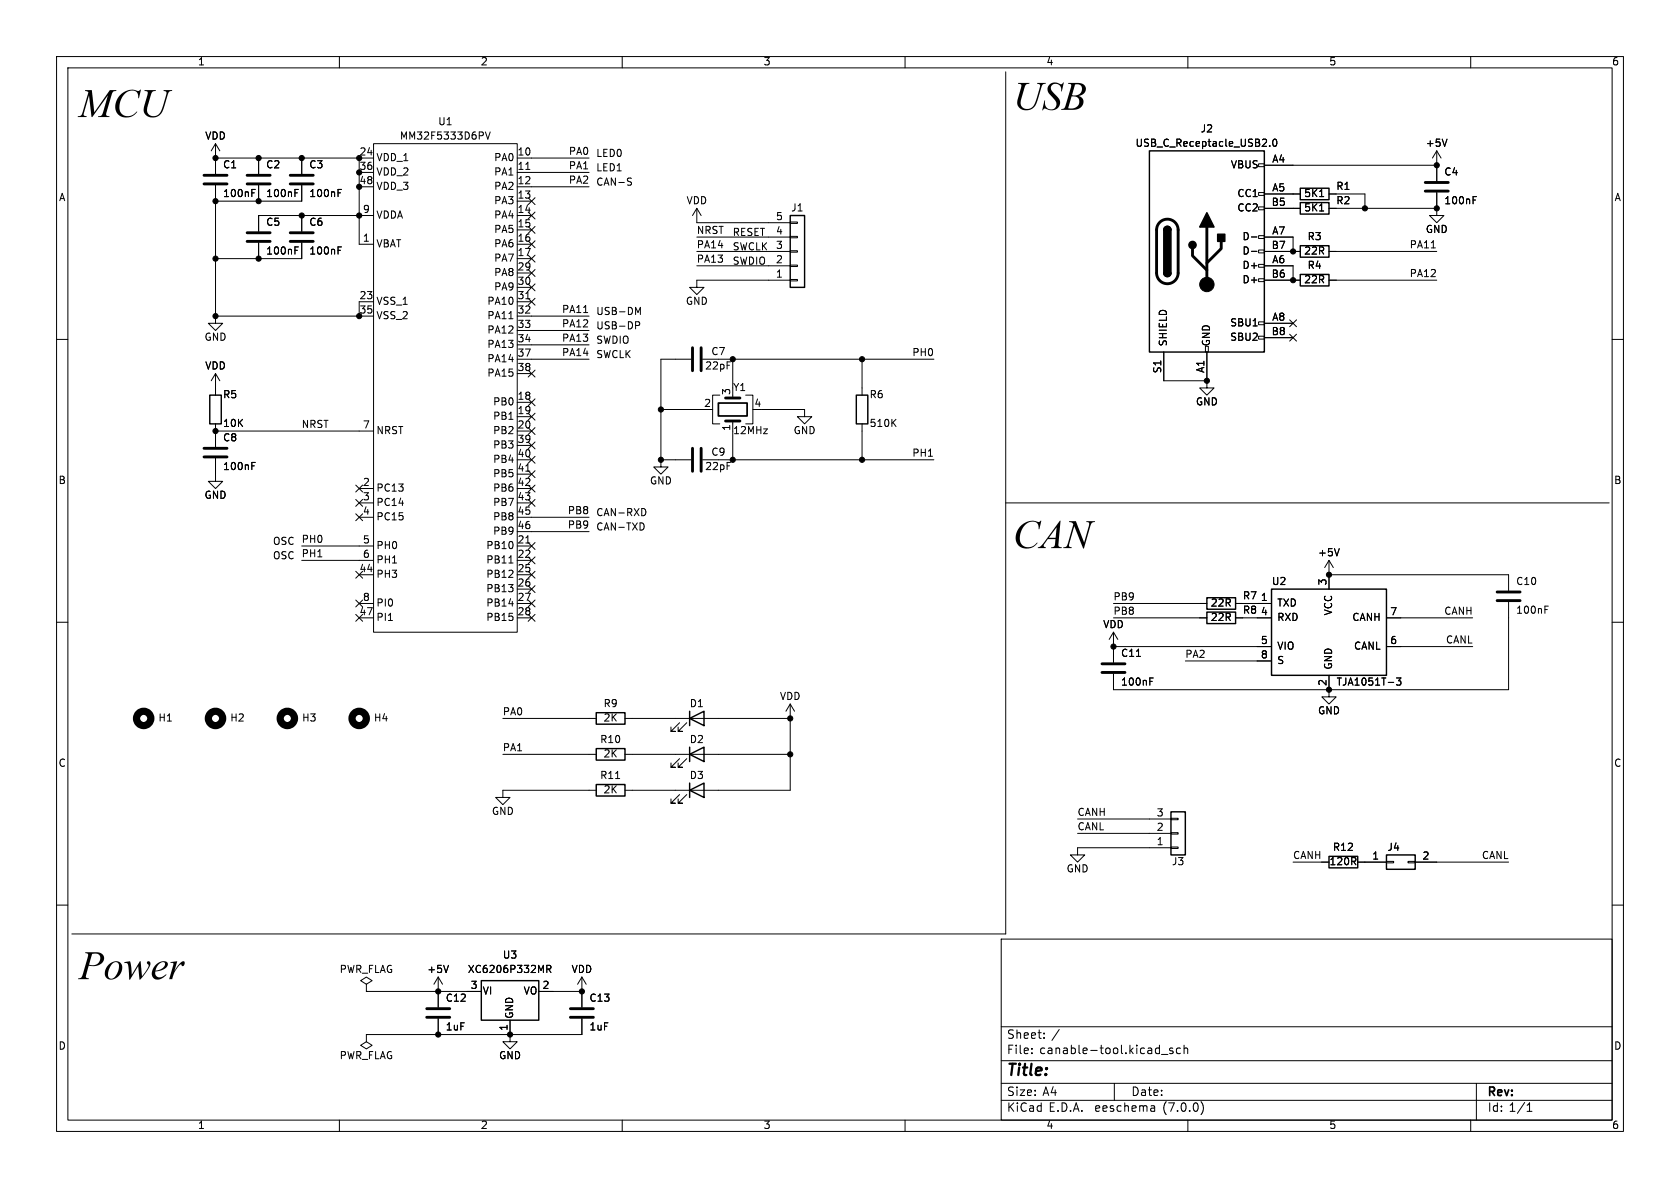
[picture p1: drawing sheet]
<svg xmlns="http://www.w3.org/2000/svg" width="297mm" height="210mm" viewBox="0 0 297 210" stroke-linecap="round" stroke-linejoin="round" font-family="sans-serif">
<g fill="none" stroke="#000" stroke-width=".18">
<path d="M10 10h277v190h-277zM12 12h273v186h-273zM60 10v2M110 10v2M160 10v2M177.8 12.7v152.4h-165.1M210 10v2M260 10v2M38.1 25.4v5.3M38.1 32.8v23.1M38.1 25.4l-.8 1.3M38.1 25.4l.8 1.3"/>
<path d="M38.1 27.9h27.9M44.5 33.5h.6M45.7 27.9v2.8M45.7 32.8v2.8M52.1 33.5h.6M53.3 27.9v2.8M53.3 32.8v2.8h-15.2M53.3 38.1v2.8M59.8 33.5h.6M63.5 27.9v15.3h2.5M63.5 30.5h2.5M63.5 33h2.5"/>
<path d="M66 25.4h25.4v86.4h-25.4zM66 38.1h-20.3v2.8M85.8 23.3l.4 1.3 .5-1.3M91.4 27.9h12.7M91.4 30.5h12.7M91.4 33h12.7M91.4 35.6h2.6M91.4 38.1h2.6M93 29.9h.7M93.4 35l1.2 1.2M93.4 37.5l1.2 1.2M94.6 35l-1.2 1.2"/>
<path d="M94.6 37.5l-1.2 1.2M111.2 31.5h.4M111.4 32.1l.2 .3-.2 .3M123.2 36.8v2.6h16.5M123.2 36.8l-.8 1.3M123.2 36.8l.8 1.3M139.7 39.2h1.3v.3h-1.3zM222.5 36.6h1v.5h-1zM222.5 34h1v.5h-1zM222.5 29h1v.5h-1zM223.5 29.2h30.5M223.5 34.3h6.4"/>
<path d="M223.5 36.8h6.4M224.5 25.7v.2M225.1 24.7l.2-.1a.68 .68 0 0 1 .4 .6 .68 .68 0 0 1-.4 .7l-.2-.2-.1-.3zM233.3 34.8h.7M233.3 37.3h.7M234.9 34.3h6.4v2.5M234.9 36.8h19.1M254 36.8v1.3h1.3l-1.3 1.3-1.3-1.3h1.3M254 26.7v5.3M254 34v2.8M254 26.7l-.8 1.2M254 26.7l.8 1.2"/>
<path d="M255.8 24.6l-.4 1.3M260.4 34.8h.6M10 60h2M38.1 55.9v1.3h1.3l-1.3 1.2-1.3-1.2h1.3M38.1 55.9h27.9M45.7 42.9v2.8M52.1 43.6h.6M53.3 42.9v2.8h-15.2M59.8 43.6h.6M66 53.3h-2.5v2.6M90 56.3h.7M91.4 43.2h2.6"/>
<path d="M91.4 40.6h2.6M91.4 45.7h2.6M91.4 53.3h2.6M91.4 48.3h2.6M91.4 50.8h2.6M91.4 55.9h12.7M91.4 58.4h12.7M93 52.8h.7M93.4 40l1.2 1.2M93.4 42.6l1.2 1.2M93.4 45.1l1.2 1.2M93.4 52.7l1.2 1.2"/>
<path d="M93.4 50.2l1.2 1.2M93.4 47.7l1.2 1.2M94.6 40l-1.2 1.2M94.6 42.6l-1.2 1.2M94.6 45.1l-1.2 1.2M94.6 52.7l-1.2 1.2M94.6 50.2l-1.2 1.2M94.6 47.7l-1.2 1.2M103.2 55.3h.7M112.4 56.9h.4l.3 .2-.1 .4h-.6M112.8 55.2l.4-.9v1.3M123.2 47h16.5"/>
<path d="M123.2 44.5h16.5M123.2 41.9h16.5M139.7 41.8h1.3v.2h-1.3zM139.7 44.3h1.3v.3h-1.3zM139.7 46.9h1.3v.2h-1.3zM139.7 49.4h1.3v.3h-1.3zM139.7 49.5h-16.5v1.3h1.3l-1.3 1.3-1.3-1.3h1.3M221.2 41.9h1M221.2 44.4h1M221.5 57.6h.8M222.5 59.4h1v.5h-1zM222.5 56.9h1v.5h-1z"/>
<path d="M222.5 49.3h1v.5h-1zM222.5 46.7h1v.5h-1zM222.5 44.2h1v.5h-1zM222.5 41.7h1v.5h-1zM223.5 49.5h6.4M223.5 47h5.1v2.5M223.5 44.5h6.4M223.5 41.9h5.1v2.6M223.5 57.2h5.1M223.5 59.7h5.1M228 56.5l1.2 1.3M228 59.1l1.2 1.2"/>
<path d="M229.2 56.5l-1.2 1.3M229.2 59.1l-1.2 1.2M234.9 49.5h19.1M234.9 44.5h19.1M253 43.8h.8M285 60h2M38.1 66v3.9M38.1 74.9v4.1M38.1 66l-.8 1.3M38.1 66l.8 1.3M38.1 76.2h27.9M90 74.1h.7"/>
<path d="M91.4 63.5h12.7M91.4 71.1h2.6M91.4 73.7h2.6M91.4 76.2h2.6M91.4 61h12.7M91.4 66h2.6M91.4 78.7h2.6M93.4 75.6l1.2 1.2M93.4 65.4l1.2 1.2M93.4 70.5l1.2 1.2M93.4 73.1l1.2 1.2M93.4 78.1l1.2 1.2"/>
<path d="M94.6 75.6l-1.2 1.2M94.6 65.4l-1.2 1.2M94.6 70.5l-1.2 1.2M94.6 73.1l-1.2 1.2M94.6 78.1l-1.2 1.2M116.8 72.4h7.7M122.2 63.5h-5.4v17.8M124.2 63.5h40.9M125.7 72.4h.3M127.3 69.9h-1.3v5h1.3M129.5 63.5v5.1M129.5 74.4v6.9"/>
<path d="M131.8 69.9h1.3v5h-1.3M134.6 72.4h7.6v1.3h1.3l-1.3 1.2-1.2-1.2h1.2M152.4 63.5v6.4M152.4 74.9v6.4M205.7 62.2v5.1h7.7M213.1 61.2h.5v1h-.5zM213.4 67.3v1.3h1.2l-1.2 1.3-1.3-1.3h1.3M213.4 62.2v5.1M38.1 81v4.1h1.3l-1.3 1.3-1.3-1.3h1.3M44.5 81.7h.6M53.3 96.5h12.7M53.3 99.1h12.7"/>
<path d="M62.9 85.8l1.2 1.2M62.9 88.3l1.2 1.2M62.9 90.8l1.2 1.2M63.5 86.4h2.5M63.5 88.9h2.5M63.5 91.4h2.5M64.1 85.8l-1.2 1.2M64.1 88.3l-1.2 1.2M64.1 90.8l-1.2 1.2M90 99.5h.7M91.4 81.3h2.6M91.4 86.4h2.6"/>
<path d="M91.4 96.5h2.6M91.4 99.1h2.6M91.4 88.9h2.6M91.4 91.4h12.7M91.4 83.8h2.6M91.4 94h12.7M93 96h.7M93 83.3h.7M93.4 95.9l1.2 1.2M93.4 88.3l1.2 1.2M93.4 83.2l1.2 1.2M93.4 85.8l1.2 1.2"/>
<path d="M93.4 80.7l1.2 1.2M93.4 98.5l1.2 1.2M94.6 95.9l-1.2 1.2M94.6 88.3l-1.2 1.2M94.6 83.2l-1.2 1.2M94.6 85.8l-1.2 1.2M94.6 80.7l-1.2 1.2M94.6 98.5l-1.2 1.2M113.8 92.6l.1 .4-.1 .5M113.9 90l.3 .4-.3 .7M116.8 81.3v1.3h1.3l-1.3 1.2-1.2-1.2h1.2M116.8 81.3h5.4"/>
<path d="M124.2 81.3h40.9M177.8 88.9h106.7M234.9 99.1v5M234.9 99.1l-.7 1.2M234.9 99.1l.8 1.2M236.8 97l-.5 1.3M10 110h2M62.9 108.6l1.2 1.2M62.9 101l1.2 1.2M62.9 106.1l1.2 1.2M63.5 106.7h2.5M63.5 109.2h2.5"/>
<path d="M63.5 101.6h2.5M64.1 106.1l-1.2 1.2M64.1 108.6l-1.2 1.2M64.1 101l-1.2 1.2M90 106.7h.8M91.4 106.7h2.6M91.4 109.2h2.6M91.4 101.6h2.6M91.4 104.1h2.6M93.4 103.5l1.2 1.2M93.4 106.1l1.2 1.2M93.4 108.6l1.2 1.2"/>
<path d="M93.4 101l1.2 1.2M94.6 103.5l-1.2 1.2M94.6 106.1l-1.2 1.2M94.6 108.6l-1.2 1.2M94.6 101l-1.2 1.2M196.8 111.8v5.3M196.8 111.8l-.7 1.2M196.8 111.8l.8 1.2M196.8 106.7h16.6M196.8 109.2h16.6M196.8 114.3h28M203.3 119.8h.6"/>
<path d="M209.5 116.8h15.3M218.4 106.7h1.3M218.4 109.2h1.3M222.2 106.7h2.6M222.2 109.2h2.6M234.9 119.4v3.8h1.3l-1.3 1.3-1.2-1.3h1.2M234.9 101.6h31.8v2.8M245.1 109.2h15.2M245.1 114.3h15.2M246.9 119.8h.8l-.5 .5 .4 .2v.5l-.2 .1-.5-.1M266.7 106.4v15.5h-69.9v-2.8M273.1 107.1h.6"/>
<path d="M285 110h2M88.9 127h16.5M88.9 133.4h16.5M105.4 139.7h-16.5v1.3h1.3l-1.3 1.2-1.3-1.2h1.3M110.5 127h29.2M110.5 133.4h29.2M120.1 127.8l-1.5 1.5h.8h-.8v-.8M120.1 134.1l-1.5 1.5h.8h-.8v-.7M121.4 127.8l-1.5 1.5h.7h-.7v-.8M121.4 134.1l-1.5 1.5h.7h-.7v-.7M139.7 124.5v15.2h-29.2M139.7 124.5l-.8 1.2"/>
<path d="M139.7 124.5l.8 1.2M10 160h2M120.1 140.5l-1.5 1.5h.8h-.8v-.8M121.4 140.5l-1.5 1.5h.7h-.7v-.8M190.5 147.3h16.5M190.5 144.8h16.5M207 144.7h1.3v.2h-1.3zM207 147.2h1.3v.2h-1.3zM207 149.7h1.3v.3h-1.3zM207 149.9h-16.5v1.2h1.3l-1.3 1.3-1.3-1.3h1.3M228.6 152.4h6.3M240 152.4h5.1"/>
<path d="M245.1 152.3h1.3v.2h-1.3zM248.9 152.3h1.3v.2h-1.3zM250.2 152.4h16.5M285 160h2M64.8 174l1-.6-1-.7-1 .7 1 .6v1.3M64.8 175.3h.1M64.8 175.3h20.3M77.5 172.7v5.4M77.5 172.7l-.8 1.3M77.5 172.7l.7 1.3M79.3 170.6l-.4 1.3M95.2 175.3h7.7"/>
<path d="M96.7 171.3h.6l.1-.2-.1-.3-.6-.2v1.3M97 171.3l.4 .6M102.9 172.7v5.4M102.9 172.7l-.8 1.3M102.9 172.7l.7 1.3M177 166h108v32h-108zM60 198v2M64.8 182.9v1.3l1 .6-1 .6-1-.6 1-.6M64.8 182.9h.1M77.5 180.1v2.8M90.2 180.3v3.9h1.2l-1.2 1.2-1.3-1.2h1.3M102.9 180.1v2.8h-38.1"/>
<path d="M110 198v2M160 198v2M177 194.5h108M177 191.5h108M177 187.5h108M177 181.5h108M182.4 186.1v.2M182.4 185.3v.2M184.6 183.4v.2M184.6 182.6v.2M197 191.5v3M203.9 195.5l.2 .2v.8"/>
<path d="M204.1 196.4l-.5 .1M204.1 195.8l-.5 .1M205.3 186.4h1.2M207.3 185.3h-.3l-.2 .2v.2l.5 .1v.4h-.5M208.7 185.3h-.4l-.3 .2v.5l.1 .2h.6M209.3 185.4l.2-.1h.4l.1 1M209.3 184.8v1.5M210 198v2M212.3 194.7a1.72 1.72 0 0 1 0 2.3M260 198v2M261 191.5v6.5M270 196.5h.8"/>
<path d="M270 195.4l.4-.4v1.5"/>
</g>
<g fill="none" stroke="#000" stroke-width=".25">
<path d="M139.7 38.1h2.5v12.7h-2.5zM203.2 26.7h20.3v35.5h-20.3zM229.9 33.3h5v2h-5zM229.9 35.8h5v2h-5zM205.7 48.3a.64 .64 0 0 0 .7 .6 .64 .64 0 0 0 .6-.6M205.7 40.6a.64 .64 0 0 1 .7-.6 .64 .64 0 0 1 .6 .6M229.9 43.4h5v2.1h-5zM229.9 48.5h5v2h-5zM37.1 69.9h2v5h-2zM151.4 69.9h2v5h-2zM213.4 105.7h5v2h-5zM213.4 108.2h5v2h-5z"/>
<path d="M224.8 104.1h20.3v15.3h-20.3zM105.4 138.7h5.1v2h-5.1zM105.4 126h5.1v2h-5.1zM105.4 132.3h5.1v2.1h-5.1zM121.9 139.7l2.6-1.3v2.6zM121.9 127l2.6-1.3v2.6zM121.9 133.4l2.6-1.3v2.5zM121.9 125.7v2.6M121.9 132.1v2.5M121.9 138.4v2.6M207 143.5h2.5v7.6h-2.5zM234.9 151.4h5.1v2h-5.1z"/>
<path d="M245.1 151.1h5.1v2.6h-5.1zM85.1 173.4h10.1v6.9h-10.1z"/>
</g>
<g fill="none" stroke="#000" stroke-width=".51">
<path d="M36.1 32.5h4M36.1 31h4M43.7 32.5h4.1M43.7 31h4.1M51.3 32.5h4.1M51.3 31h4.1M205 39.3a1.9 1.9 0 0 1 2.1-.4 1.9 1.9 0 0 1 1.2 1.7v7.7a1.91 1.91 0 0 1-1.9 1.9 1.91 1.91 0 0 1-1.9-1.9v-7.8l.2-.7zM252 33.8h4M252 32.3h4M43.7 42.7h4.1M43.7 41.1h4.1M51.3 42.7h4.1"/>
<path d="M51.3 41.1h4.1M210.8 43.9v1.3l2.6 2.6M213.4 40.1v10.2M215.9 42.7v1.2l-2.5 2.6M36.1 79.2h4M122.4 61.5v4M122.4 79.2v4.1M124 61.5v4M124 79.2v4.1M128.3 74.4h2.5M128.3 70.4h2.5M36.1 80.8h4"/>
<path d="M194.8 118.9h4.1M194.8 117.3h4.1M264.7 106.2h4M264.7 104.6h4M75.4 179.8h4.1M75.4 178.3h4.1M100.8 179.8h4.1M100.8 178.3h4.1"/>
</g>
<g fill="#000" stroke="#000" stroke-width=".25">
<path d="M205.7 40.6h1.3v7.7h-1.3zM205.9 40.2a.64 .64 0 0 1 .7-.1 .64 .64 0 0 1 .4 .5h-1.3zM205.7 48.3h1.3a.64 .64 0 0 1-.6 .6 .64 .64 0 0 1-.7-.6zM213.4 37.6l1.2 2.5h-2.5zM215.3 41.4h1.2v1.3h-1.2z"/>
<circle cx="210.8" cy="43.3" r=".63"/>
</g>
<g fill="#000" stroke="#000" stroke-width=".18">
<circle cx="38.1" cy="35.6" r=".46"/>
<circle cx="38.1" cy="27.9" r=".46"/>
<circle cx="45.7" cy="35.6" r=".46"/>
<circle cx="45.7" cy="27.9" r=".46"/>
<circle cx="53.3" cy="27.9" r=".46"/>
<circle cx="53.3" cy="38.1" r=".46"/>
<circle cx="63.5" cy="27.9" r=".46"/>
<circle cx="63.5" cy="33" r=".46"/>
<circle cx="63.5" cy="30.5" r=".46"/>
<circle cx="63.5" cy="38.1" r=".46"/>
<circle cx="241.3" cy="36.8" r=".46"/>
<circle cx="254" cy="29.2" r=".46"/>
<circle cx="254" cy="36.8" r=".46"/>
<circle cx="38.1" cy="55.9" r=".46"/>
<circle cx="38.1" cy="45.7" r=".46"/>
<circle cx="45.7" cy="45.7" r=".46"/>
<circle cx="63.5" cy="55.9" r=".46"/>
<circle cx="213.4" cy="50.3" r="1.27"/>
<circle cx="228.6" cy="49.5" r=".46"/>
<circle cx="228.6" cy="44.5" r=".46"/>
<circle cx="38.1" cy="76.2" r=".46"/>
<circle cx="116.8" cy="72.4" r=".46"/>
<circle cx="129.5" cy="63.5" r=".46"/>
<circle cx="152.4" cy="63.5" r=".46"/>
<circle cx="213.4" cy="67.3" r=".46"/>
<circle cx="116.8" cy="81.3" r=".46"/>
<circle cx="129.5" cy="81.3" r=".46"/>
<circle cx="152.4" cy="81.3" r=".46"/>
<circle cx="196.8" cy="114.3" r=".46"/>
<circle cx="234.9" cy="101.6" r=".46"/>
<circle cx="139.7" cy="127" r=".46"/>
<circle cx="139.7" cy="133.4" r=".46"/>
<circle cx="234.9" cy="121.9" r=".46"/>
<circle cx="77.5" cy="175.3" r=".46"/>
<circle cx="102.9" cy="175.3" r=".46"/>
<circle cx="77.5" cy="182.9" r=".46"/>
<circle cx="90.2" cy="182.9" r=".46"/>
</g>
<path d="M127 71.2h5.1v2.3h-5.1z" fill="none" stroke="#000" stroke-width=".3"/>
<g fill="none" stroke="#000" stroke-width="1.3">
<circle cx="25.4" cy="127" r="1.27"/>
<circle cx="38.1" cy="127" r="1.27"/>
<circle cx="50.8" cy="127" r="1.27"/>
<circle cx="63.5" cy="127" r="1.27"/>
</g>
<g font-size="7.1">
<text x="14" y="21.6">MCU</text>
<text x="179.1" y="20.3">USB</text>
<text x="179.1" y="97.8">CAN</text>
<text x="14" y="174">Power</text>
</g>
<text font-size="2.8" x="178" y="190.8">Title:</text>
<g font-size="2.1">
<text x="178" y="183.9">Sheet:</text>
<text x="185.9" y="183.9">/</text>
<text x="178" y="186.6">File:</text>
<text x="183.8" y="186.6">canable-tool.kicad_sch</text>
<text x="178" y="196.8">KiCad</text>
<text x="178" y="194">Size:</text>
<text x="184.3" y="194">A4</text>
<text x="185.4" y="196.8">E.D.A.</text>
<text x="193.7" y="196.8">eeschema</text>
<text x="200" y="194">Date:</text>
<text x="205.7" y="196.8">(7.0.0)</text>
<text x="263" y="194.2">Rev:</text>
<text x="263" y="196.8">Id: 1/1</text>
</g>
<g font-size="1.8">
<text x="35" y="11.8">1</text>
<text x="85" y="11.8">2</text>
<text x="135" y="11.8">3</text>
<text x="185" y="11.8">4</text>
<text x="235" y="11.8">5</text>
<text x="285" y="11.8">6</text>
<text x="77.4" y="22.4">U1</text>
<text x="212.2" y="23.7">J2</text>
<text x="36.2" y="25">VDD</text>
<text x="63.5" y="27.7">24</text>
<text x="66.5" y="28.8">VDD_1</text>
<text x="70.6" y="25">MM32F5333D6PV</text>
<text x="87.2" y="28.8">PA0</text>
<text x="91.4" y="27.7">10</text>
<text x="100.4" y="27.6">PA0</text>
<text x="105.4" y="27.9">LED0</text>
<text x="200.7" y="26.2">USB_C_Receptacle_USB2.0</text>
<text x="224.8" y="29">A4</text>
<text x="252" y="26.2">+5V</text>
<text x="10.4" y="35.8">A</text>
<text x="39.4" y="30">C1</text>
<text x="39.4" y="35.1">100nF</text>
<text x="47" y="30">C2</text>
<text x="47" y="35.1">100nF</text>
<text x="54.6" y="30">C3</text>
<text x="54.6" y="35.1">100nF</text>
<text x="63.5" y="30.2">36</text>
<text x="63.5" y="32.8">48</text>
<text x="66.5" y="31.3">VDD_2</text>
<text x="66.5" y="33.8">VDD_3</text>
<text x="87.2" y="31.3">PA1</text>
<text x="87.2" y="33.8">PA2</text>
<text x="91.4" y="30.2">11</text>
<text x="91.4" y="32.8">12</text>
<text x="91.4" y="35.3">13</text>
<text x="100.4" y="32.7">PA2</text>
<text x="100.4" y="30.1">PA1</text>
<text x="105.4" y="30.5">LED1</text>
<text x="105.4" y="33">CAN-S</text>
<text x="217.5" y="30">VBUS</text>
<text x="218.6" y="35.1">CC1</text>
<text x="224.8" y="34">A5</text>
<text x="230.5" y="35.1">5K1</text>
<text x="236.2" y="33.8">R1</text>
<text x="255.3" y="31.3">C4</text>
<text x="285.4" y="35.8">A</text>
<text x="47" y="40.2">C5</text>
<text x="54.6" y="40.2">C6</text>
<text x="64.1" y="37.8">9</text>
<text x="66.5" y="38.9">VDDA</text>
<text x="87.2" y="36.4">PA3</text>
<text x="87.2" y="38.9">PA4</text>
<text x="87.2" y="41.5">PA5</text>
<text x="91.4" y="37.8">14</text>
<text x="91.4" y="40.4">15</text>
<text x="121.3" y="36.4">VDD</text>
<text x="123.2" y="41.6">NRST</text>
<text x="129.5" y="41.9">RESET</text>
<text x="137.1" y="41.7">4</text>
<text x="137.1" y="39.1">5</text>
<text x="139.8" y="37.7">J1</text>
<text x="218.6" y="37.7">CC2</text>
<text x="224.8" y="36.6">B5</text>
<text x="224.8" y="41.7">A7</text>
<text x="230.5" y="37.7">5K1</text>
<text x="236.2" y="36.4">R2</text>
<text x="252" y="41.5">GND</text>
<text x="255.3" y="36.4">100nF</text>
<text x="47" y="45.3">100nF</text>
<text x="54.6" y="45.3">100nF</text>
<text x="64.1" y="42.9">1</text>
<text x="66.5" y="44">VBAT</text>
<text x="87.2" y="44">PA6</text>
<text x="87.2" y="46.5">PA7</text>
<text x="91.4" y="42.9">16</text>
<text x="91.4" y="45.5">17</text>
<text x="123.2" y="46.6">PA13</text>
<text x="123.2" y="44.1">PA14</text>
<text x="129.5" y="44.5">SWCLK</text>
<text x="129.5" y="47">SWDIO</text>
<text x="137.1" y="46.7">2</text>
<text x="137.1" y="44.2">3</text>
<text x="219.5" y="47.8">D+</text>
<text x="219.5" y="42.7">D-</text>
<text x="219.5" y="45.3">D-</text>
<text x="224.8" y="44.2">B7</text>
<text x="224.8" y="46.7">A6</text>
<text x="230.5" y="45.3">22R</text>
<text x="231.1" y="42.7">R3</text>
<text x="231.1" y="47.8">R4</text>
<text x="249.1" y="44.1">PA11</text>
<text x="63.5" y="53.1">23</text>
<text x="87.2" y="49.1">PA8</text>
<text x="87.2" y="51.6">PA9</text>
<text x="91.4" y="48">29</text>
<text x="91.4" y="50.5">30</text>
<text x="91.4" y="53.1">31</text>
<text x="137.1" y="49.3">1</text>
<text x="219.5" y="50.4">D+</text>
<text x="224.8" y="49.3">B6</text>
<text x="230.5" y="50.4">22R</text>
<text x="249.1" y="49.2">PA12</text>
<text x="63.5" y="55.6">35</text>
<text x="66.5" y="54.2">VSS_1</text>
<text x="66.5" y="56.7">VSS_2</text>
<text x="86" y="54.2">PA10</text>
<text x="86" y="56.7">PA11</text>
<text x="86" y="59.2">PA12</text>
<text x="91.4" y="55.6">32</text>
<text x="91.4" y="58.2">33</text>
<text x="99.2" y="55.5">PA11</text>
<text x="99.2" y="58.1">PA12</text>
<text x="105.4" y="55.9">USB-DM</text>
<text x="105.4" y="58.4">USB-DP</text>
<text x="121.2" y="54.2">GND</text>
<text x="217.4" y="58">SBU1</text>
<text x="224.8" y="59.4">B8</text>
<text x="224.8" y="56.9">A8</text>
<text x="36.1" y="60.5">GND</text>
<text x="36.2" y="65.6">VDD</text>
<text x="86" y="61.8">PA13</text>
<text x="86" y="64.3">PA14</text>
<text x="91.4" y="60.7">34</text>
<text x="91.4" y="63.2">37</text>
<text x="91.4" y="65.8">38</text>
<text x="99.2" y="60.6">PA13</text>
<text x="99.2" y="63.2">PA14</text>
<text x="105.4" y="63.5">SWCLK</text>
<text x="105.4" y="61">SWDIO</text>
<text x="124.6" y="65.6">22pF</text>
<text x="125.7" y="63.1">C7</text>
<text x="161.2" y="63.2">PH0</text>
<text x="206.6" y="61.2" transform="rotate(-90 206.6 61.2)">SHIELD</text>
<text x="213.1" y="66" transform="rotate(-90 213.1 66)">A1</text>
<text x="214.2" y="61.2" transform="rotate(-90 214.2 61.2)">GND</text>
<text x="217.4" y="60.5">SBU2</text>
<text x="39.4" y="70.7">R5</text>
<text x="86" y="66.9">PA15</text>
<text x="87.1" y="71.9">PB0</text>
<text x="91.4" y="70.9">18</text>
<text x="129.3" y="69.9" transform="rotate(-90 129.3 69.9)">3</text>
<text x="129.5" y="69.4">Y1</text>
<text x="153.7" y="70.7">R6</text>
<text x="205.5" y="66" transform="rotate(-90 205.5 66)">S1</text>
<text x="211.4" y="71.9">GND</text>
<text x="39.4" y="75.8">10K</text>
<text x="53.3" y="75.9">NRST</text>
<text x="64.1" y="75.9">7</text>
<text x="66.5" y="77">NRST</text>
<text x="87.1" y="74.5">PB1</text>
<text x="87.1" y="77">PB2</text>
<text x="91.4" y="73.4">19</text>
<text x="91.4" y="75.9">20</text>
<text x="124.4" y="72.1">2</text>
<text x="129.3" y="76.2" transform="rotate(-90 129.3 76.2)">1</text>
<text x="129.5" y="77">12MHz</text>
<text x="133.3" y="72.1">4</text>
<text x="140.2" y="77">GND</text>
<text x="153.7" y="75.8">510K</text>
<text x="39.4" y="78.3">C8</text>
<text x="39.4" y="83.4">100nF</text>
<text x="87.1" y="79.6">PB3</text>
<text x="87.1" y="82.1">PB4</text>
<text x="91.4" y="78.5">39</text>
<text x="91.4" y="81">40</text>
<text x="91.4" y="83.6">41</text>
<text x="124.6" y="83.4">22pF</text>
<text x="125.7" y="80.8">C9</text>
<text x="161.2" y="80.9">PH1</text>
<text x="10.3" y="85.8">B</text>
<text x="36.1" y="88.5">GND</text>
<text x="64.1" y="86.1">2</text>
<text x="64.1" y="88.6">3</text>
<text x="66.5" y="87.2">PC13</text>
<text x="66.5" y="89.7">PC14</text>
<text x="87.1" y="84.6">PB5</text>
<text x="87.1" y="87.2">PB6</text>
<text x="87.1" y="89.7">PB7</text>
<text x="91.4" y="86.1">42</text>
<text x="91.4" y="88.6">43</text>
<text x="114.8" y="85.9">GND</text>
<text x="285.3" y="85.8">B</text>
<text x="64.1" y="91.2">4</text>
<text x="66.5" y="92.3">PC15</text>
<text x="87.1" y="92.3">PB8</text>
<text x="87.1" y="94.8">PB9</text>
<text x="91.4" y="91.2">45</text>
<text x="91.4" y="93.7">46</text>
<text x="100.3" y="91.1">PB8</text>
<text x="100.3" y="93.6">PB9</text>
<text x="105.4" y="94">CAN-TXD</text>
<text x="105.4" y="91.4">CAN-RXD</text>
<text x="48.3" y="96.5">OSC</text>
<text x="48.3" y="99.1">OSC</text>
<text x="53.3" y="98.7">PH1</text>
<text x="53.3" y="96.2">PH0</text>
<text x="63.5" y="101.3">44</text>
<text x="64.1" y="96.3">5</text>
<text x="64.1" y="98.8">6</text>
<text x="66.5" y="97.3">PH0</text>
<text x="66.5" y="99.9">PH1</text>
<text x="85.8" y="97.3">PB10</text>
<text x="85.8" y="99.9">PB11</text>
<text x="91.4" y="96.3">21</text>
<text x="91.4" y="98.8">22</text>
<text x="91.4" y="101.3">25</text>
<text x="233" y="98.6">+5V</text>
<text x="64.1" y="106.4">8</text>
<text x="66.5" y="102.4">PH3</text>
<text x="66.5" y="107.5">PI0</text>
<text x="85.8" y="102.4">PB12</text>
<text x="85.8" y="105">PB13</text>
<text x="85.8" y="107.5">PB14</text>
<text x="91.4" y="103.9">26</text>
<text x="91.4" y="106.4">27</text>
<text x="196.8" y="106.3">PB9</text>
<text x="214" y="107.5">22R</text>
<text x="219.7" y="106.2">R7</text>
<text x="222.9" y="106.4">1</text>
<text x="224.8" y="103.7">U2</text>
<text x="225.8" y="107.5">TXD</text>
<text x="234.7" y="103.5" transform="rotate(-90 234.7 103.5)">3</text>
<text x="268" y="103.7">C10</text>
<text x="63.5" y="109">47</text>
<text x="66.5" y="110">PI1</text>
<text x="85.8" y="110">PB15</text>
<text x="91.4" y="109">28</text>
<text x="195" y="111.3">VDD</text>
<text x="196.8" y="108.9">PB8</text>
<text x="214" y="110">22R</text>
<text x="219.7" y="108.8">R8</text>
<text x="222.9" y="109">4</text>
<text x="225.8" y="110">RXD</text>
<text x="235.8" y="108.9" transform="rotate(-90 235.8 108.9)">VCC</text>
<text x="238.9" y="110">CANH</text>
<text x="245.7" y="109">7</text>
<text x="255.2" y="108.9">CANH</text>
<text x="255.5" y="114">CANL</text>
<text x="268" y="108.8">100nF</text>
<text x="198.1" y="116.4">C11</text>
<text x="209.5" y="116.5">PA2</text>
<text x="222.9" y="114">5</text>
<text x="222.9" y="116.6">8</text>
<text x="225.8" y="115.1">VIO</text>
<text x="225.8" y="117.7">S</text>
<text x="235.8" y="118.4" transform="rotate(-90 235.8 118.4)">GND</text>
<text x="239.2" y="115.1">CANL</text>
<text x="245.7" y="114">6</text>
<text x="106.6" y="125.3">R9</text>
<text x="121.9" y="125.3">D1</text>
<text x="137.8" y="124">VDD</text>
<text x="198.1" y="121.5">100nF</text>
<text x="234.7" y="121.3" transform="rotate(-90 234.7 121.3)">2</text>
<text x="236.2" y="121.5">TJA1051T-3</text>
<text x="27.9" y="127.8">H1</text>
<text x="40.6" y="127.8">H2</text>
<text x="53.3" y="127.8">H3</text>
<text x="66" y="127.8">H4</text>
<text x="88.9" y="126.7">PA0</text>
<text x="106" y="131.6">R10</text>
<text x="106.6" y="127.8">2K</text>
<text x="121.9" y="131.6">D2</text>
<text x="233" y="126.6">GND</text>
<text x="10.3" y="135.8">C</text>
<text x="88.9" y="133">PA1</text>
<text x="106" y="138">R11</text>
<text x="106.6" y="134.2">2K</text>
<text x="121.9" y="138">D3</text>
<text x="285.3" y="135.8">C</text>
<text x="106.6" y="140.5">2K</text>
<text x="86.9" y="144.3">GND</text>
<text x="190.5" y="144.4">CANH</text>
<text x="190.5" y="147">CANL</text>
<text x="204.4" y="149.6">1</text>
<text x="204.4" y="147.1">2</text>
<text x="204.4" y="144.5">3</text>
<text x="188.5" y="154.5">GND</text>
<text x="207.1" y="153.2">J3</text>
<text x="228.6" y="152.1">CANH</text>
<text x="235" y="153.2">120R</text>
<text x="235.6" y="150.7">R12</text>
<text x="242.5" y="152.1">1</text>
<text x="245.2" y="150.7">J4</text>
<text x="251.4" y="152.1">2</text>
<text x="261.9" y="152.1">CANL</text>
<text x="60" y="172.3">PWR_FLAG</text>
<text x="75.5" y="172.3">+5V</text>
<text x="82.6" y="172.3">XC6206P332MR</text>
<text x="88.8" y="169.7">U3</text>
<text x="101" y="172.3">VDD</text>
<text x="78.7" y="177.4">C12</text>
<text x="83.2" y="175">3</text>
<text x="85.3" y="176.1">VI</text>
<text x="92.4" y="176.1">VO</text>
<text x="95.9" y="175">2</text>
<text x="104.1" y="177.4">C13</text>
<text x="10.3" y="185.8">D</text>
<text x="78.7" y="182.4">1uF</text>
<text x="89.9" y="182.3" transform="rotate(-90 89.9 182.3)">1</text>
<text x="91" y="180.1" transform="rotate(-90 91 180.1)">GND</text>
<text x="104.1" y="182.4">1uF</text>
<text x="285.3" y="185.8">D</text>
<text x="60" y="187.5">PWR_FLAG</text>
<text x="88.2" y="187.5">GND</text>
<text x="35" y="199.8">1</text>
<text x="85" y="199.8">2</text>
<text x="135" y="199.8">3</text>
<text x="185" y="199.8">4</text>
<text x="235" y="199.8">5</text>
<text x="285" y="199.8">6</text>
</g>
</svg>
